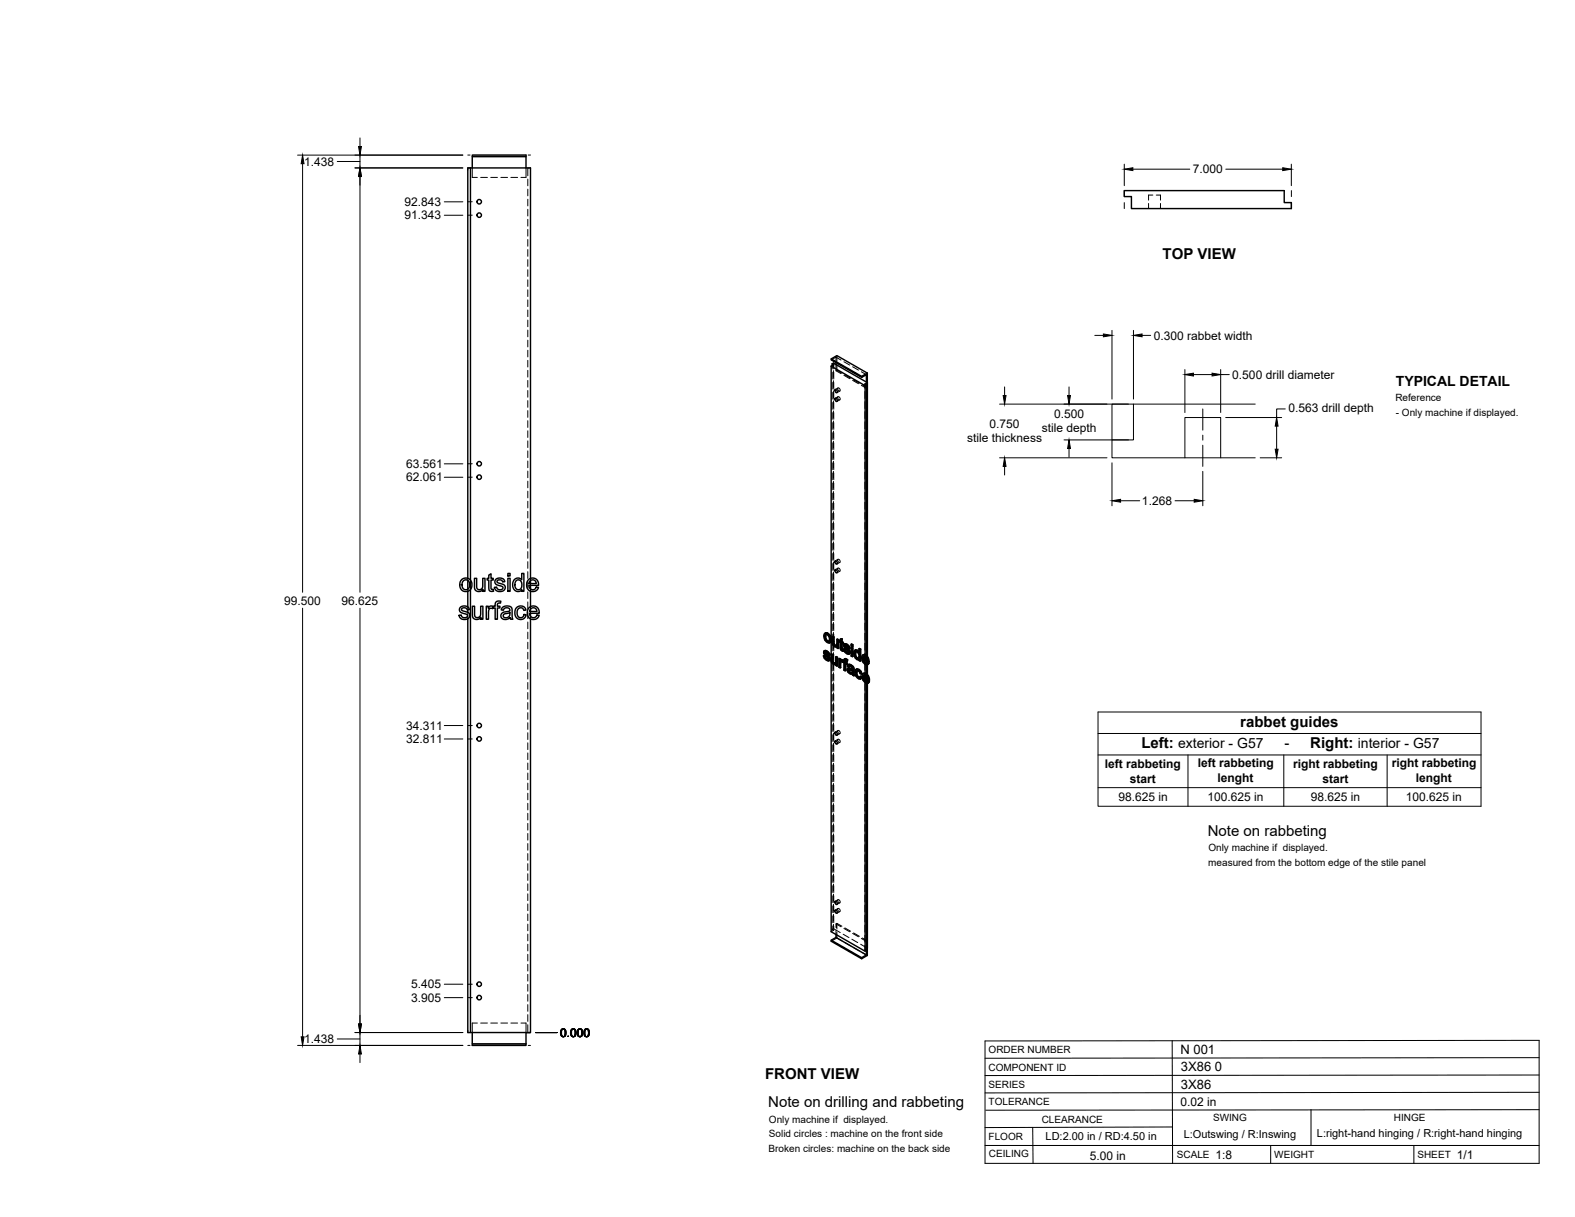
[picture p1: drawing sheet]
<svg xmlns="http://www.w3.org/2000/svg" width="559mm" height="432mm" viewBox="0 0 559 432" stroke-linecap="round" stroke-linejoin="round" font-family="sans-serif">
<!-- layer: Visible -->
<g fill="none" stroke="#000" stroke-width=".51">
<path d="M166.9 59.6v146.2M167.6 55.6v4M186.6 55.6h-19v-.6h19v4.6M398.9 67.6h56.7v4.3h2.6v2.1h-56.8v-4.3h-2.5zM294.9 129.9v96.4M294.9 129.9l12 6.9M294.9 127.3l2-1.1 10.8 6.2M295.3 129.1v.6M295.3 129.1l.5 .3-.9 .5M295.3 129.1l.4-.3 12 7M296.2 138.3l.7 .1 .1 .9-.6-.2zM296.6 128.7v.6"/>
<path d="M305.7 133.5l-10.8-6.2v.4l10.8 6.2M306.9 136.8v95.5M307.4 136.6v96M307.4 136.6l-.5 .2M307.7 132.4l-2 1.1v.4l1.7-1v2.7M307.7 132.4v3.3M307.7 135.8v97.1M307.7 135.8l-.8 .5 .5 .3M296.2 141.4l.7 .1 .1 .9-.6-.2zM296.2 199.1l.7 .1 .1 .9-.6-.2zM163.3 215.5l1.4-.5a1.58 1.58 0 0 1 1.8 1.3l-.8 .1a1.02 1.02 0 0 0-.9-.8 1.02 1.02 0 0 0-1 .8l2.1 .9a1.39 1.39 0 0 1 .6 1.7 1.39 1.39 0 0 1-1.7 .8l-.9-.1-.7-.6-.3-.8 .7-.1a1.09 1.09 0 0 0 1.1 1 1.09 1.09 0 0 0 1.1-1l-1.8-.7a1.19 1.19 0 0 1-.7-2zM163.8 205.6l1-.5a2.33 2.33 0 0 1 2.6 3 2.33 2.33 0 0 1-3.8 1.1l-.4-1.1a2.74 2.74 0 0 1 .6-2.5z"/>
<path d="M164.3 206.2l1.3-.4 .9 .7 .1 1.7-.8 .9h-1.1l-.6-.6-.2-1.4zM166 219.5v146.9h22.2v-146.8M166 205.2v-145.6h22.2v145.6M166 205.9v3.1M166 209.8v5.5M166 216.4v.9M166.9 209.2v157.2M167.6 215.1h.8v2.6a1.14 1.14 0 0 0 1.1 1.4 1.14 1.14 0 0 0 1-1.5v-2.5h.8v4.6h-.7v-.7a1.63 1.63 0 0 1-1.9 .8 1.63 1.63 0 0 1-1.1-1.8zM168.3 205.2h.8v2.6a1.14 1.14 0 0 0 1.2 1.4 1.14 1.14 0 0 0 1-1.5v-2.5h.8v4.6h-.7v-.7a1.63 1.63 0 0 1-2 .8 1.63 1.63 0 0 1-1.1-1.9zM172.5 215.1h.7v.7a1.12 1.12 0 0 1 1.8-.6l.7-.1v-.5a1.33 1.33 0 0 1 .6-1.3 1.33 1.33 0 0 1 1.4 0l-.1 .7a.71 .71 0 0 0-.8 0 .71 .71 0 0 0-.3 .7v.4h.9v.6h-.9v4h-.8v-4h-.7v-.4l-.2 .7a1.02 1.02 0 0 0-1.2 .1 1.02 1.02 0 0 0-.3 1.2v2.4h-.8zM173.4 204l.8-.4v1.6h.8v.6h-.8v3.1l.8 .2 .1 .7h-.6a1.02 1.02 0 0 1-1.1-1.4v-2.6h-.6v-.6h.6zM175.8 205.7l1.5-.6a1.58 1.58 0 0 1 1.8 1.3l-.8 .1a.99 .99 0 0 0-1-.8 .99 .99 0 0 0-.9 .8l2.6 1.1a1.59 1.59 0 0 1-.2 2 1.59 1.59 0 0 1-1.9 .3l-.9-.4-.4-.5-.2-.6 .8-.1a1.08 1.08 0 0 0 1.1 1 1.08 1.08 0 0 0 1.1-1.1l-2-.7a1.19 1.19 0 0 1-.6-1.8z"/>
<path d="M178.2 215.6l.7-.4 1-.2 1.5 .5 .5 4.2h-.8l-.1-.6a1.77 1.77 0 0 1-2 .8 1.77 1.77 0 0 1-1.3-1.7l.7-.9 1.6-.3a.68 .68 0 0 0 .9-.7 .68 .68 0 0 0-.9-.6 1.12 1.12 0 0 0-1.4 .8l-.8-.1zM178.7 218l1.4-.4a.42 .42 0 0 1 .6-.2 .42 .42 0 0 1 .2 .6v.1a1.2 1.2 0 0 1-1.1 1.1 1.2 1.2 0 0 1-1.3-.9zM180.2 205.2h.8v4.6h-.8zM180.2 203.5h.8v.8h-.8zM182.5 205.7a1.73 1.73 0 0 1 2.6 0v-2.2h.8v6.3h-.8v-.6a1.89 1.89 0 0 1-2.3 .4 1.89 1.89 0 0 1-.9-2.1zM183.1 206.1l.8-.4 .9 .5 .4 1.2-.2 1.1a1.26 1.26 0 0 1-1.7 .6 1.26 1.26 0 0 1-.6-1.6zM183.3 215.6v-.1a1.93 1.93 0 0 1 3.3 1l-.8 .1a1.29 1.29 0 0 0-1.7-.8 1.29 1.29 0 0 0-.6 1.8l.1 .8 .7 .7a1.18 1.18 0 0 0 1.6-1.1l.8 .1-.4 .9a2.06 2.06 0 0 1-2.4 .6 2.06 2.06 0 0 1-1.2-2.2l.1-1zM187.4 205.7a2.14 2.14 0 0 1 2.6-.4 2.14 2.14 0 0 1 1.1 2.4h-3.5l.2 .7a1.29 1.29 0 0 0 1.3 .9 1.29 1.29 0 0 0 1.1-1l.9 .1-.5 .9a2.33 2.33 0 0 1-3.2 0 2.33 2.33 0 0 1-.2-3.2zM187.7 215.6a2.15 2.15 0 0 1 2.5-.3 2.15 2.15 0 0 1 1.1 2.3h-3.4l.2 .8a1.29 1.29 0 0 0 1.2 .8 1.29 1.29 0 0 0 1.2-1l.8 .1-.5 .9a2.34 2.34 0 0 1-3.2-.1 2.34 2.34 0 0 1-.1-3.2zM188.1 206.1l1.2-.3a1.27 1.27 0 0 1 1 1.3h-2.6zM188.2 206v1.1M188.2 207.7v1.3"/>
<path d="M188.2 209.8v5.4M188.2 216.2v.8M188.2 217.6v1M188.3 216l.8-.4 .7 .2 .7 1.2h-2.6zM296.2 202.2l.7 .2 .1 .8-.6-.2zM292.1 232.7l.5 .2M292.5 230.9l.9 .1M292.6 232.9l.2-.2 .2 .6-.2 .1zM292.7 231.6l.4 .3M292.7 231.8l1.4 1.1M292.7 224.7h1.1zM292.7 224.7l-.4 .5v1l.9 1.6a.91 .91 0 0 0 1.4 .1"/>
<path d="M292.7 230.8l-.3 .2M292.8 226l.2 .9M292.8 233.4l.5 .5h.5M292.8 230.9l.6 .1 .5 .4M292.8 232.7h-.7l.6 1.1 .8 .6h.7M292.9 232.1l1.5 1.2M292.9 231.4v.1M292.9 231.7l-.2-.3 .6 .2 .5 .8 .4 .1M293 226.9l.2-.1 .6 .6-.3 .1zM293 233.3l.5 .4M293 230.8l-.7 .3-.1 .6 1.5 1.7v.6M293.1 225.1l-.1 .7"/>
<path d="M293.2 231.1l.5 .4 .2-.1 .4 .5M293.2 226.8l-.2-.9a.49 .49 0 0 1 0-.7 .49 .49 0 0 1 .8 .2l.4 .8 .1 .8-.2 .6-.6-.1M293.3 233.9l.4 .1M293.5 224.8l.9 .9 .2-.1 .4 1.3M293.7 231.5l.4 .5 .2-.1 .1 .5-.2 .1-.1-.5M293.8 227.4l.3 .1M293.8 224.7l.8 .9M293.8 234h-.1M293.9 233l.3 .4 .2-.1 .1 .5M294.2 233.4l.1 .6 .2-.2-.1 .4M294.3 234l-.1 .4 .2-.2-.3 .2M294.4 225.7l.3 1.4 .3-.2-.2 .9"/>
<path d="M294.7 227.1l-.1 .8 .2-.1-.4 .3M294.8 232.1l.7 .1v2.3M294.9 234.7v95.9l12 6.9 .5-.3M294.9 227.5v4.6M295.3 225.9l.6 .1v2.2M295.3 232.4v2.1h.2l.2 .4M295.3 234.6l.2 .4 .2-.1 .3 .3M295.5 235l.3 .3h.6M295.5 232.2l-.7-.1 .1 2.6 .8 1h.8M295.7 226.1v2.2l.2-.1 .2 .4M295.7 228.3l.2 .5 .2-.2 .3 .3M295.8 235.3l.4 .1"/>
<path d="M295.9 228.8l.3 .3 .6-.1-.2 .2M295.9 226l-.6-.1v2.5l.8 1.1 .9-.1M296.2 229.1l.4 .1M296.4 235.3l-.2 .1M296.5 233.1l.4 .2 .3-.1v3l-.3 .1v-3M296.5 235.7v.4l.4 .2M296.5 235.7l-.1 .1M296.9 226.8l.7 .2v3l-.3 .1v-3M297 229.4v.5l.3 .2M297 229.4l-.2 .2M297.2 233.2l-.5-.3-.2 .2v2l-.3 .3M297.6 227l-.7-.2v1.9l-.3 .5"/>
<path d="M297.6 233.7l.6 .1v.4l.3-.2M298 234v.4l.8-.3M298.1 234.9l.2 2-.2 .1v-1.6M298.1 227.3l-.3 .1v.4l.3 .1 .1 2.4 .4 .6h.7l-.1-.4h-.4M298.1 226.8l.7-.2v1.1M298.2 233.8l-.6-.1v3l.5 .3M298.3 234.1h.5l.4 .3M298.4 234.7h.1M298.6 234.2l.4 .4M298.6 226.7v1.1l.6 .1M298.6 227.8l.6 .1-.2 .5v-.4M298.6 230.2l.4 .2"/>
<path d="M298.7 230.4l.5 .1M298.8 226.6l-.7 .2v.7l-.3-.1M298.8 228.3v1.8M298.9 235l-.7-.3 .1 .6M299 228.4l-.4-.2v2l.3 .1M299 230.6l.1 .5M299 234.9l.4 .2v2.7l.4 .2M299 234.5v.4M299 234.7l-.1 .3M299 234.9l-.1 .1M299.3 230.3l.4 .2M299.6 228.5l.9 .1"/>
<path d="M299.7 233.8l1.1 .3M299.7 230.5l.2-.2 .2 .6-.2 .2zM299.8 229.2l.4 .3M299.8 229.4l1.5 1.1M299.8 235l.8 .2-.2 .5v-.4M299.9 228.4l-.4 .2M299.9 233.7l-.3 .1M299.9 231.1l.5 .4h.5M299.9 228.6h.6l.6 .4M299.9 230.3l-.4-.1a1.37 1.37 0 0 0 .8 1.6l.6 .3 .4-.1M300 229.7l1.5 1.2M300 229v.1"/>
<path d="M300 229.3l-.2-.3 .6 .2 .5 .8 .4 .1M300.1 234.4v.5M300.1 235.5v2.4l-.3 .1v-2.6l.6 .3M300.1 234l.7 .1-.3 .6v-.5M300.1 230.9l.5 .5M300.1 228.4l-.6 .2-.1 .7 1.5 1.8-.1 .5M300.3 228.7l.5 .4 .3-.1 .3 .5M300.4 233.8h-.8l-.2 1-.4-.3h.4M300.4 231.5l.4 .1M300.5 234.7l-.6-.3-.1 .6 .3-.1 .5 .3M300.8 229.1l.4 .5 .2-.1 .2 .5-.3 .1-.1-.5M300.9 237.1l.6-.1 .9 .4"/>
<path d="M300.9 231.6h-.1M301 237.9l.2 .4 .2-.1 .4 .3M301 230.6l.3 .5 .2-.2 .1 .5M301.1 237.7l.3 .5M301.1 237l-.3 .2M301.2 238.3l.3 .4h.7M301.2 236.4l.1-.1-.2 .3zM301.2 237.6l-.1 .1M301.2 235.8l.8 .1 .6 .4M301.2 237.6h.2a.76 .76 0 0 1 .9 .9l-.3 .3M301.3 237.6l-.1 .1M301.3 236.3l.9 .5a.36 .36 0 0 1 .2 .6 .36 .36 0 0 1-.6 0l-.6-.3"/>
<path d="M301.3 231.1l.1 .5 .2-.2-.1 .4M301.4 237l-.8 .3 .1 1 .9 .8h.8l.5 .7M301.4 231.6l-.1 .4 .2-.2-.3 .3M301.4 235.7l-.5 .2M301.5 238.7h.8M301.8 236.1l1.1 .6M302 229.7l.6 .2zM302 228.6l.6 .1zM302 229.7v3l.4 .3M302 228.6v.6l.4 .2M302 235.9l-.6-.2-.6 .2-.2 .4 .5 .3M302.3 236.5l.3 .4 .3-.2 .1 .5"/>
<path d="M302.6 229.9v3l-.2 .1v-3M302.6 228.7l-.2 .7v-.5M302.6 236.9l.2 .4 .2-.1 .1 2M302.8 237.3v2.1l.3-.2 .1 .5-.3 .1-.1-.4M303.4 232.1l.2 .9M303.4 230.7h.8l.5 .4M303.6 231.3l.7 .2 .4 .9v1.1l-.6 .1M303.6 231.3l-.2 .8 .2-.2 .2 1M303.6 233l.2-.1 .5 .6-.2 .1zM303.6 231.3h.1M303.7 230.6l-.4 .2M303.8 231.2l-.2 .7"/>
<path d="M303.8 238.8l.2 .9 .2-.1 .6 .6M303.9 237.5h.9l.7 .7M303.9 237.4l-.2 .1M304 239.8l.5 .6 .6-.1M304 230.8l.7 .4M304.1 237.3l-.2 .1M304.2 238l-.2 .7M304.2 230.7l-.5-.1a1.97 1.97 0 0 0 0 3.1l.6 .4 .5-.1M304.3 233.5l.3 .1M304.5 237.6l.7 .7 .3-.1 .3 .9-.2 .1-.4-.9M304.7 230.2l.7 .1v4.2l-.2 .1v-4.2M304.8 237.5h-1a2.12 2.12 0 0 0 1.5 3.4"/>
<path d="M304.8 234v.4l.4 .2M304.8 234l-.2 .1M305.2 240l.4 .3M305.4 230.3l-.7-.1v1.5l-.3-.5M305.6 239.2l-.4-.2-.5-.8-.6-.2-.3 .8 .2-.1 .2 .9M306 232.5l1.1-.1 .9 .9M306.2 239h1.1l.8 .9M306.3 239.9l1.5 .9-.6-1.2a.49 .49 0 0 0-.5-.2 .49 .49 0 0 0-.4 .5l.3-.1 1.1 .7M306.4 234.7l.6 .6 .6-.1M306.4 233.9l.2 .7M306.6 232.9l-.2 .4M306.7 239.4l-.1 .4"/>
<path d="M306.9 233l.8 1.2-1.5-.8M306.9 233a.45 .45 0 0 0-.5-.1 .45 .45 0 0 0-.2 .5l.2-.1 1.2 .7M306.9 232.5l.9 .9 .2-.1 .3 1.4M306.9 233v.6M306.9 234.2v.8M306.9 235.7v3.1M306.9 239.5v.6M307 235.3l.4 .1M307.1 239.1l.8 .9 .2-.1 .4 1.3M307.1 232.4l-.6-.2-.6 .5v1.8l.6 .9 .8 .4h.5l.5-.6M307.3 239l-.6-.2-.7 .4v1.8l.5 .8 .9 .6h.5l.6-.6M307.4 233.4v.4"/>
<path d="M307.4 234.5v.7M307.4 235.9v3.1M307.4 239.8v.5M307.5 235.3l-.1 .1M307.6 235.1l.5 .3M307.7 234.7v.3M307.8 233.4l.3 1.4 .2-.1-.2 .1M307.9 240l.4 1.3 .2-.1-.2 .1M308.1 234.9l-1.9-1.1 .2 .9 .2-.1 .6 .5M308.3 235.2l-.5 .6-.1 3.5M308.3 235.2l-.4-.3-.5 .5M296.2 259.8l.7 .2 .1 .8-.6-.2z"/>
<path d="M305.6 240.3l.2-.1-.5 .7zM305.8 240.2l-.4-.3-.4 .5h-.5M306.6 240.5l.2 .6M306.6 241.3l.5 .5h.6M306.9 240.7v.7M306.9 242.1v95.4M307.1 241.8l.4 .1M307.4 241l-.1 .7-.5-.6-.2 .2-.3-.9 2 1.1M307.4 242.4v96.4M307.6 241.9h-.1M307.7 242.4v94l-.3 .2M307.7 241.2v.5"/>
<path d="M307.8 241.6l.5 .3M308.5 241.8l-.5 .6M308.5 241.8l-.5-.3-.5 .4M296.2 262.9l.7 .2 .1 .8-.6-.1zM296.2 319.9l.7 .1 .1 .8-.6-.1zM296.2 323l.7 .1 .1 .9-.6-.2zM296.6 331.6v1l-1.7 1v.4l10.8 6.2v-.4l-10.8-6.2M296.6 332.6l10.8 6.2-1.7 1M307.7 336.4v2.6l-2 1.2M167.6 366.4v4.5h19v-.5h-19M186.6 366.4v4"/>
<circle cx="170" cy="76.3" r=".79"/>
<circle cx="170" cy="71.6" r=".79"/>
<circle cx="170" cy="164.5" r=".79"/>
<circle cx="170" cy="169.3" r=".79"/>
<circle cx="170" cy="257.4" r=".79"/>
<circle cx="170" cy="262.2" r=".79"/>
<circle cx="170" cy="354" r=".79"/>
<circle cx="170" cy="349.2" r=".79"/>
</g>
<!-- layer: Hidden -->
<g fill="none" stroke="#000" stroke-width=".35">
<path d="M167.6 59.6v3.3h1.8M186.6 59.6v3.3h-1.8M187.3 59.6v2.8M170.5 62.9h2.4M174.1 62.9h2.4M177.7 62.9h2.4M181.3 62.9h2.3M187.3 63.5v2.4M187.3 67.1v2.4M187.3 70.7v2.4M187.3 74.3v2.3M187.3 77.8v2.4"/>
<path d="M407.5 72.2v1.8M409 69.2h-1.5v1.8M410.2 69.2h1.5v1.8M411.7 72.2v1.8M187.3 81.4v2.4M187.3 85v2.4M187.3 88.5v2.4M187.3 92.1v2.4M187.3 95.7v2.4M187.3 99.3v2.3M187.3 102.8v2.4M187.3 106.4v2.4"/>
<path d="M187.3 110v2.4M187.3 113.6v2.3M187.3 117.1v2.4M187.3 120.7v2.4M187.3 124.3v2.3M187.3 127.8v2.4M187.3 131.4v2.4M187.3 135v2.4M187.3 138.6v2.3M295.3 129.7v1.2M295.3 132.1v2.4M295.3 135.7v2.3"/>
<path d="M295.3 139.2v2.4M295.7 128.8v1.5M295.7 131.5v2.4M295.7 135.1v2.4M295.7 138.7v2.4M295.8 129.4v1.5M295.8 132.1v2.4M295.8 135.7v2.3M295.8 139.2v2.4M296.6 126.7v2M296.6 129.3v2.3M296.6 126.7l-1.7 1"/>
<path d="M296.6 126.7l1.8 1.1M296.9 131.4l-.3 .2 1.8 1M296.9 126.2v2M296.9 129.4v2M296.9 131.4l1.8 1M297.3 137.7a.58 .58 0 0 1 .7 .3 .58 .58 0 0 1-.3 .7l-.4-.4zM297.3 137.6l-1 .6M298 138.7l-1.1 .6M299.4 128.4l2.1 1.1M299.4 133.2l2.1 1.2M299.7 133l2.1 1.2M302.5 130.1l2.1 1.2"/>
<path d="M302.5 135l2.1 1.1M302.8 134.8l2.1 1.2M305.6 131.9l1.8 1M305.9 136.5l1.8 1.1M306.9 136.3v1.5M306.9 139v2.4M307.4 135.6v1M307.7 135.7v1.9l-.3 .2-1.8-1.1M187.3 142.1v2.4M187.3 145.7v2.4M187.3 149.3v2.4M187.3 152.8v2.4"/>
<path d="M187.3 156.4v2.4M187.3 160v2.4M295.3 142.8v2.4M295.3 146.4v2.4M295.3 149.9v2.4M295.3 153.5v2.4M295.3 157.1v2.4M295.7 142.2v2.4M295.7 145.8v2.4M295.7 149.4v2.4M295.7 153v2.3M295.7 156.5v2.4"/>
<path d="M295.8 142.8v2.4M295.8 146.4v2.4M295.8 149.9v2.4M295.8 153.5v2.4M295.8 157.1v2.4M297.3 140.8a.58 .58 0 0 1 .7 .3 .58 .58 0 0 1-.3 .8l-.4-.5zM297.3 140.8l-1 .5M298 141.9l-1.1 .5M306.9 142.5v2.4M306.9 146.1v2.4M306.9 149.7v2.4M306.9 153.3v2.3"/>
<path d="M306.9 156.8v2.4M187.3 163.6v2.3M187.3 167.1v2.4M187.3 170.7v2.4M187.3 174.3v2.4M187.3 177.8v2.4M295.3 160.7v2.3M295.3 164.2v2.4M295.3 167.8v2.4M295.3 171.4v2.4M295.3 175v2.3M295.3 178.5v2.4"/>
<path d="M295.7 160.1v2.4M295.7 163.7v2.4M295.7 167.2v2.4M295.7 170.8v2.4M295.7 174.4v2.4M295.7 177.9v2.4M295.8 160.7v2.3M295.8 164.2v2.4M295.8 167.8v2.4M295.8 171.4v2.4M295.8 175v2.3M295.8 178.5v2.4"/>
<path d="M306.9 160.4v2.4M306.9 164v2.3M306.9 167.6v2.3M306.9 171.1v2.4M306.9 174.7v2.4M306.9 178.3v2.3M187.3 181.4v2.4M187.3 185v2.4M187.3 188.6v2.3M187.3 192.1v2.4M187.3 195.7v2.4M187.3 199.3v2.4"/>
<path d="M295.3 182.1v2.4M295.3 185.7v2.3M295.3 189.3v2.3M295.3 192.8v2.4M295.3 196.4v2.4M295.3 200v2.3M295.7 181.5v2.4M295.7 185.1v2.4M295.7 188.7v2.4M295.7 192.3v2.3M295.7 195.8v2.4M295.7 199.4v2.4"/>
<path d="M295.8 182.1v2.4M295.8 185.7v2.3M295.8 189.3v2.3M295.8 192.8v2.4M295.8 196.4v2.4M295.8 200v2.3M297.3 198.5a.56 .56 0 0 1 .7 .3 .56 .56 0 0 1-.3 .7l-.4-.4zM297.3 198.4l-1 .6M298 199.5l-1.1 .6M306.9 181.8v2.4M306.9 185.4v2.4M306.9 189v2.4"/>
<path d="M306.9 192.6v2.3M306.9 196.1v2.4M306.9 199.7v2.4M166 205.2v.7M166 209v.8M166 215.3v1.1M166 217.3v2.2M166.9 205.8v3.4M187.3 202.8v2.4M187.3 206.4v2.4M187.3 210v2.4M187.3 213.6v2.3"/>
<path d="M187.3 217.1v2.4M188.2 205.2v.8M188.2 207.1v.6M188.2 209v.8M188.2 215.2v1M188.2 217v.6M188.2 218.6v1M295.3 203.5v2.4M295.3 207.1v2.4M295.3 210.7v2.4M295.3 214.2v2.4M295.3 217.8v2.4"/>
<path d="M295.7 203v2.3M295.7 206.5v2.4M295.7 210.1v2.4M295.7 213.7v2.4M295.7 217.3v2.3M295.8 203.5v2.4M295.8 207.1v2.4M295.8 210.7v2.4M295.8 214.2v2.4M295.8 217.8v2.4M297.3 201.6a.58 .58 0 0 1 .7 .3 .58 .58 0 0 1-.3 .8l-.4-.5zM297.3 201.6l-1 .5"/>
<path d="M298 202.7l-1.1 .5M306.9 203.3v2.4M306.9 206.8v2.4M306.9 210.4v2.4M306.9 214v2.4M306.9 217.6v2.3M187.3 220.7v2.4M187.3 224.3v2.4M187.3 227.9v2.3M187.3 231.4v2.4M187.3 235v2.4M187.3 238.6v2.3"/>
<path d="M292.4 232.6l.3 .9-.2 .1M292.4 231.3l.1 .5-.2 .1M292.5 231l-.3 .4M292.5 225.6l.4 1.3-.3 .2M292.5 231.8l.3 .4-.2 .1M292.7 230.8l-.4 .3M292.7 233.5l.8 .7-.2 .1M292.8 231.4l.2-.1-.1 .1M292.8 232.2l1.1 1-.2 .2M292.9 226.9l.9 .9-.3 .2M292.9 224.6l-.6 1.1M292.9 231.3l-.2 .1"/>
<path d="M293 231.3l.4 .1-.2 .1M293.1 225.1l-.1 .1M293.2 225.1h.6l-.3 .1M293.4 231.4l.4 .4-.2 .1M293.5 234.2l.5 .2-.2 .1M293.8 225.1l.5 .6-.2 .1M293.8 227.8l.6 .2-.2 .1M293.8 231.8l.2 .4-.2 .2M293.9 233.8l-.1 .1M293.9 233.3l.2 .3-.2 .1M293.9 233.8l-.1 .2M294 232.2l.4 .2"/>
<path d="M294.1 233.6l-.2 .2M294.3 234.3l-.3 .1M294.3 227.4l-.2 .1M294.3 225.7l.2 .9-.2 .2M294.5 226.7l-.4 .9M294.6 227.9l-.2 .1M294.9 226.3v1.2M294.9 232.1v2.6M295 232l.1 2.3-.2 .2M295.1 234.3l.1 .5-.2 .1M295.2 234.8l.3 .4-.2 .2M295.3 221.4v2.4"/>
<path d="M295.3 225v2.4M295.3 228.5v2.4M295.3 232.1v2.4M295.3 235.7v2.4M295.3 239.2v2.4M295.5 225.7v2.4l-.2 .1M295.5 228.1l.1 .5-.2 .1M295.5 235.2l.4 .4-.2 .1M295.6 228.6l.3 .4-.2 .1M295.7 220.8v2.4M295.7 224.4v2.4M295.7 228v2.4"/>
<path d="M295.7 231.5v2.4M295.7 235.1v2.4M295.7 238.7v2.4M295.8 221.4v2.4M295.8 225v2.4M295.8 228.5v2.4M295.8 232.1v2.4M295.8 235.7v2.4M295.8 239.2v2.4M295.9 229l.5 .3-.3 .2M295.9 235.6l.9-.1-.2 .1M296.4 229.3h.8l-.2 .1"/>
<path d="M296.4 235.3h.1M296.5 235.2l-.2 .2M296.7 235.1l-.3 .2M296.7 232.9v2l-.3 .3M296.8 235.5l-.3 .6M296.8 236l.4 .2M296.8 229h.1M296.9 229l-.2 .1M297.1 228.9l-.3 .1M297.1 226.7v1.8l-.3 .5M297.2 229.3l-.2 .6M297.2 229.7l.4 .3"/>
<path d="M297.9 233.6v3l-.3 .1M297.9 236.6l.4 .3M298 227.6l.3 .2-.2 .1M298 227.2l-.2 .6M298.1 227.3l.2 .1M298.2 234.2v.1M298.3 227.8l.1 2.4-.2 .1M298.3 226.7l-.2 .8M298.4 230.2l.2 .3-.2 .1M298.4 234.1l-.4 .3M298.5 234.6l-.1 .1M298.5 234.5l.3 .1-.2 .1"/>
<path d="M298.6 228.2l.2-.2v.3M298.6 230.5l.4 .3-.3 .1M298.8 234.6l.3 .3M298.8 228l.4 .3M299 230.8l.3 .1M299 234.7l.2-.1-.1 .3M299.2 234.4v.1M299.2 234.8l.4 .2-.2 .1M299.2 234.6l-.1 .3M299.2 234.4l-.2 .2M299.4 234.5l.2 .1M299.5 230.2l.3 .9-.2 .1"/>
<path d="M299.6 228.9l.1 .5-.3 .1M299.6 235v2.6l-.2 .2M299.6 228.6l-.3 .4M299.6 237.6l.5 .3M299.7 229.4l.3 .4-.3 .1M299.7 233.9l-.1 .7-.2 .2M299.8 228.5l-.4 .2M299.8 233.7l-.4 .3M299.8 231.1l.8 .7-.2 .1M299.8 235.4l.3-.1v.2M299.9 234.4h.2M300 229.8l1.1 1.1-.3 .1"/>
<path d="M300.1 228.9l-.1 .1M300.1 235.3l.5 .3M300.1 228.9l.4 .1-.2 .2M300.1 234.3h.3l-.2 .2M300.4 234.3l.3 .2M300.5 229l.4 .4-.2 .1M300.6 231.8l.6 .2-.3 .1M300.8 237.5l.2 .8-.2 .1M300.8 236.2l.5 .3M300.9 237.2l-.4 .4M300.9 231.5h.2M300.9 229.4l.2 .4-.2 .2"/>
<path d="M301 237l-.4 .3M301 238.3l.7 .6-.3 .1M301 235.8l-.4 .5M301.1 230.9l.1 .3-.2 .2M301.1 231.5l-.2 .1 .2-.1M301.1 235.7l-.3 .2M301.1 229.8l.5 .2M301.2 231.2l-.1 .3M301.3 237.6h.1M301.3 237.5l-.2 .1M301.3 236.3h.1M301.4 231.9l-.2 .1"/>
<path d="M301.5 237.5l1.1 .3-.2 .2M301.5 236.2l.5 .1-.3 .2M301.7 238.9l.5 .2-.3 .1M302 236.3l.5 .5-.3 .1M302.2 239.1l.4-.1-.2 .1M302.2 229.6v3l-.2 .1M302.2 228.5l-.2 .7M302.2 232.6l.4 .3M302.2 229l.4 .3M302.4 237.4h.2M302.4 238.6l-.2 .1M302.5 236.8l.1 .5-.2 .1"/>
<path d="M302.5 238.5l-.2 .2M302.6 237.8l-.3 .8M302.6 237.3l-.2 .3M302.6 239l.1 .4-.2 .1M302.7 239.4l.5 .3M303.1 231.7l.2 .9-.2 .1M303.3 230.9l-.4 .9M303.3 232.6l.4 .7-.2 .2M303.5 230.7l-.5 .4M303.6 238.4l.3 1.4-.2 .1M303.7 233.3l.5 .6-.2 .1M303.7 237.6l-.3 .9"/>
<path d="M303.8 231.2h.5l-.2 .1M303.8 231.2l-.2 .1M303.8 231.2h.1M303.9 239.8l.9 .8-.3 .2M303.9 237.4l-.4 .4M304.2 238h-.2M304.2 237.9h.6l-.2 .2M304.2 233.9l.8-.1-.2 .2M304.3 231.2l.4 .4-.1 .3M304.7 231.2l.2 .3M304.8 237.9l.4 .4-.3 .1M304.8 233.5l-.2 .1"/>
<path d="M304.8 231.8l.2 1-.2 .1M304.9 230.1v1.4l-.2 .2M305 232.8l-.4 .8M305 233.8l-.2 .6M305 234.2l.4 .3M305.2 238.3l.2 .6-.2 .1M305.4 238.9l.4 .2M305.4 239.9l-.4 .5M305.9 233.3l.4 1.3-.3 .2M306.1 239.9l.3 1.3-.2 .1M306.2 233.8l.2-.1v.2M306.3 234.6l.9 1-.2 .1"/>
<path d="M306.3 232.3l-.6 1.1M306.4 233.7l1.9 1.1M306.4 238.9l-.5 1.1M306.6 232.9h-.2M306.6 232.8h.6l-.3 .2M306.7 239.4l-.1 .1M306.8 239.3l.5 .1-.2 .1M306.9 221.1v2.4M306.9 224.7v2.4M306.9 228.3v2.4M306.9 231.8v2.4M306.9 235v2.8"/>
<path d="M306.9 238.8v3.3M307.2 232.8l.5 .6-.2 .2M307.2 235.6l.7 .1-.2 .2M307.3 239.4l.5 .6-.2 .1M307.4 232.6v.8M307.4 233.8v.7M307.4 235.2v.7M307.4 239v.8M307.6 235.2h.1M307.6 235.2l-.1 .1M307.6 234l.3 .1M307.7 235.2l-.3 .1"/>
<path d="M307.7 233.4l.2 .7-.2 .1M307.7 232.9v1.8M307.7 235v.8M307.7 239.3v1.9M307.8 240l.2 .7-.2 .1M307.9 234.9l-.3 .3M308 235.7h-.1M187.3 242.1v2.4M187.3 245.7v2.4M187.3 249.3v2.4M187.3 252.9v2.3M187.3 256.4v2.4"/>
<path d="M187.3 260v2.4M295.3 242.8v2.4M295.3 246.4v2.4M295.3 250v2.3M295.3 253.5v2.4M295.3 257.1v2.4M295.7 242.3v2.3M295.7 245.8v2.4M295.7 249.4v2.4M295.7 253v2.4M295.7 256.5v2.4M295.8 242.8v2.4"/>
<path d="M295.8 246.4v2.4M295.8 250v2.3M295.8 253.5v2.4M295.8 257.1v2.4M297.3 259.2a.56 .56 0 0 1 .7 .4 .56 .56 0 0 1-.3 .7l-.4-.5zM297.3 259.2l-1 .6M304.8 240.6l.7 .2M305.2 240.3h-.1M306.3 240.4l.2-.2 .1 .3M306.4 241.2l.9 .9-.2 .2M306.5 240.2l2 1.1M306.9 242.5v2.4"/>
<path d="M306.9 246.1v2.4M306.9 249.7v2.4M306.9 253.3v2.4M306.9 256.9v2.3M307.3 242.1l.8 .2-.3 .1M307.4 240.3v.7M307.4 241.7v.7M307.7 240.5l.3 .2M307.7 241.8h.1M307.7 241.8l-.1 .1M307.7 241.7v.7M308 241.5l-.3 .3"/>
<path d="M308.2 242.2l-.1 .1M187.3 263.6v2.4M187.3 267.1v2.4M187.3 270.7v2.4M187.3 274.3v2.4M187.3 277.9v2.3M295.3 260.7v2.4M295.3 264.3v2.3M295.3 267.8v2.4M295.3 271.4v2.4M295.3 275v2.3M295.3 278.6v2.3"/>
<path d="M295.7 260.1v2.4M295.7 263.7v2.4M295.7 267.3v2.3M295.7 270.8v2.4M295.7 274.4v2.4M295.7 278v2.4M295.8 260.7v2.4M295.8 264.3v2.3M295.8 267.8v2.4M295.8 271.4v2.4M295.8 275v2.3M295.8 278.6v2.3"/>
<path d="M297.3 262.4a.56 .56 0 0 1 .7 .3 .56 .56 0 0 1-.3 .7l-.4-.5zM297.3 262.3l-1 .6M298 263.4l-1.1 .6M298 260.3l-1.1 .6M306.9 260.4v2.4M306.9 264v2.4M306.9 267.6v2.3M306.9 271.1v2.4M306.9 274.7v2.4M306.9 278.3v2.4M187.3 281.4v2.4M187.3 285v2.4"/>
<path d="M187.3 288.6v2.4M187.3 292.1v2.4M187.3 295.7v2.4M187.3 299.3v2.4M295.3 282.1v2.4M295.3 285.7v2.4M295.3 289.3v2.3M295.3 292.8v2.4M295.3 296.4v2.4M295.3 300v2.4M295.7 281.6v2.3M295.7 285.1v2.4"/>
<path d="M295.7 288.7v2.4M295.7 292.3v2.3M295.7 295.8v2.4M295.7 299.4v2.4M295.8 282.1v2.4M295.8 285.7v2.4M295.8 289.3v2.3M295.8 292.8v2.4M295.8 296.4v2.4M295.8 300v2.4M306.9 281.9v2.3M306.9 285.4v2.4"/>
<path d="M306.9 289v2.4M306.9 292.6v2.4M306.9 296.1v2.4M306.9 299.7v2.4M187.3 302.9v2.3M187.3 306.4v2.4M187.3 310v2.4M187.3 313.6v2.4M187.3 317.1v2.4M295.3 303.6v2.3M295.3 307.1v2.4M295.3 310.7v2.4"/>
<path d="M295.3 314.3v2.4M295.3 317.8v2.4M295.7 303v2.4M295.7 306.6v2.3M295.7 310.1v2.4M295.7 313.7v2.4M295.7 317.3v2.4M295.8 303.6v2.3M295.8 307.1v2.4M295.8 310.7v2.4M295.8 314.3v2.4M295.8 317.8v2.4"/>
<path d="M297.3 319.2a.59 .59 0 0 1 .7 .4 .59 .59 0 0 1-.3 .7l-.5-.6zM297.3 319.2l-1 .6M306.9 303.3v2.4M306.9 306.9v2.3M306.9 310.4v2.4M306.9 314v2.4M306.9 317.6v2.4M187.3 320.7v2.4M187.3 324.3v2.4M187.3 327.9v2.3M187.3 331.4v2.4M187.3 335v2.4"/>
<path d="M187.3 338.6v2.4M295.3 321.4v2.4M295.3 325v2.4M295.3 328.5v1.3M295.7 329.5l-.4 .3 .5 .3-.9 .5M295.7 329.5l2.4 1.4M295.7 320.8v2.4M295.7 324.4v2.4M295.7 328v1.5M295.8 321.4v2.4M295.8 325v2.4M295.8 328.5v1.6"/>
<path d="M296.6 329.1v-1.3l.3-.2v2M296.6 330.3v1.3M296.6 327.8l1.8 1M296.9 332.8l-2 1.2M296.9 330.8v2M296.9 327.6l1.8 1M296.9 332.8l1.8 1M297.3 322.4a.56 .56 0 0 1 .7 .3 .56 .56 0 0 1-.3 .7l-.4-.5zM297.3 322.3l-1 .6M298 323.4l-1.1 .6M298 320.3l-1.1 .6M299.1 331.5l2.1 1.2"/>
<path d="M299.4 329.4l2.1 1.2M299.7 329.2l2.1 1.2M299.7 334.4l2.1 1.2M302.2 333.2l2.1 1.2M302.5 331.2l2.1 1.2M302.8 331l2.1 1.2M302.8 336.2l2.1 1.2M305.4 335l2.3 1.4M305.6 333l1.8 1 .3-.2M305.9 332.8l1.8 1M305.9 338l1.8 1M306.9 335.4v1.5l.5 .3"/>
<path d="M306.9 321.1v2.4M306.9 324.7v2.4M306.9 328.3v2.4M306.9 331.9v2.3M307.4 336.6l-.5 .3M307.7 333.8v2.6M187.3 342.2v2.3M187.3 345.7v2.4M187.3 349.3v2.4M187.3 352.9v2.3M187.3 356.4v2.4M169.4 363h-1.8v3.4"/>
<path d="M170.5 363h2.4M174.1 363h2.4M177.7 363h2.4M181.3 363h2.3M184.8 363h1.8v3.4M187.3 360v2.4M187.3 363.6v2.8"/>
</g>
<!-- layer: Reference -->
<g fill="none" stroke="#000" stroke-width=".35">
<path d="M166 55h.8M166.8 59.6h-.8v.8M187.4 59.6h.8v.8M187.4 55h.8M166 71.6h1.6M166 76.3h1.6M398.9 67.6v2.1M398.9 71.9v2.1M458.2 67.6v2.1M458.2 71.9v2.1M402.1 143.4v12.7h-7.6M445.3 143.4h-50.8v19h50.8"/>
<path d="M166 164.5h1.6M166 169.3h1.6M420.4 162.4v-14.3h12.7v14.3M166 257.4h1.6M166 262.2h1.6M166 349.2h1.6M166 354h1.6M166 365.6v.8h.8M166 370.9h.8M186.6 366.4h1.6zM187.4 370.9h.8M188.2 365.6v.8h-.8"/>
</g>
<!-- layer: Hidden Narrow -->
<path d="M293.5 232.8l-.2 .2M295 233.8l-.2 .2M295.5 227.6l-.2 .1M296.7 234.6l-.2 .1M297.1 228.3l-.2 .2M298.3 229.5l-.2 .2M299.6 234.3l-.2 .1M300.6 230.4l-.2 .2M301.9 237.6l-.3 .1M302.6 238l-.2 .1" fill="none" stroke="#000" stroke-width=".35"/>
<!-- layer: Visible Narrow -->
<path d="M293.5 232.3l-.2 .1M295.5 233.9l-.2 .1M295.9 227.7l-.2 .1M298.8 229.8l-.2 .1M300.1 234.6l-.3 .1M300.6 229.9l-.2 .1M301.8 237.2l-.2 .1M303 237.6l-.2 .2M303 238.3l-.2 .2" fill="none" stroke="#000" stroke-width=".35"/>
<!-- layer: Titleblock -->
<path d="M349.5 369.3l196.6-.2v43.7h-196.6zM415.9 369.3l.1 43.5M546.1 375.3l-196.6 .2M416 399.9l-66.5 .2M465.1 393.7v12.7M546.1 393.7l-196.3 .2M546.1 387.6l-196.6 .2M546.1 381.4l-196.6 .2M349.5 406.4h196.6M366.4 400l.1 12.8M450.8 406.4v6.4M501.6 406.4v6.4" fill="none" stroke="#000" stroke-width=".36"/>
<!-- layer: Custom Tables -->
<path d="M389.6 252.6h135.9v33.5h-135.9zM389.6 260.2h135.9M389.6 267.9h135.9M389.6 279.5h135.9M421.5 267.9v18.2M455.5 267.9v18.2M492.1 267.9v18.2" fill="none" stroke="#000" stroke-width=".35"/>
<!-- layer: FD_Dimensions -->
<g fill="none" stroke="#000" stroke-width=".35">
<path d="M105.6 55h58.6M107.4 58.1v152M119.7 57.3h8M125.9 59.6h38.3M127.7 48.9v3.1M127.7 55v4.6M398.9 58.3v7.6M458.2 58.3v7.6M127.7 62.6v147.5M157.6 71.6h6.6M157.6 76.4h6.6M401.9 60h20.2"/>
<path d="M434.9 60h20.2M388.4 119h3.1M394.5 117.2v24.4M402.1 117.2v24.4M405.2 119h3M356.4 137.3v3M379.3 137.3v3M420.4 131.1v15.3M423.4 132.9h6.6M433.1 131.1v15.3M433.1 132.9h3M354.6 143.4h45.8"/>
<path d="M377.5 156.1h22.9M379.3 159.1v3.1M434.9 148.1h19.8M452.9 151.2v8.2M456 145.1h-3.1v3M157.6 164.6h6.6M157.6 169.3h6.6M354.6 162.4h38.1M356.4 165.5v3M394.5 164.2v15.3M397.6 177.7h6.8M416.9 177.7h6.8"/>
<path d="M426.7 167.3v12.2M447.1 162.4h7.6M107.4 215.8v152.1M127.7 215.8v147.5M157.6 257.4h6.6M157.6 262.2h6.6M157.6 349.2h6.6M157.6 354h6.6M105.6 370.9h58.6M119.7 368.6h8M125.9 366.4h38.3M127.7 366.4v4.5"/>
<path d="M127.7 374v3M190 366.4h7.7"/>
</g>
<g fill="#000" stroke="#000" stroke-width=".35">
<path d="M107.4 55l.5 3.1h-1.1zM127.2 52h1l-.5 3zM398.9 60l3-.5v1zM455.1 59.5l3.1 .5-3.1 .5zM127.7 59.6l.5 3h-1zM391.5 118.5l3 .5-3 .5zM402.1 119l3.1-.5v1zM420.4 132.9l3-.5v1zM430 132.4l3.1 .5-3.1 .5zM355.9 140.3h1l-.5 3.1zM379.3 156.1l.5 3h-1zM378.8 140.3h1l-.5 3.1z"/>
<path d="M452.4 159.4h1.1l-.6 3zM452.9 148.1l.6 3.1h-1.1zM356.4 162.4l.5 3.1h-1zM394.5 177.7l3.1-.5v1zM423.7 177.2l3 .5-3 .5zM106.8 367.9h1.1l-.5 3zM127.2 363.3h1l-.5 3.1zM127.7 370.9l.5 3.1h-1z"/>
</g>
<!-- layer: Smart Centers -->
<path d="M426.7 145.1v7.5M426.7 154.4v1.8M426.7 158v7.5" fill="none" stroke="#000" stroke-width=".35"/>
<g font-size="5.3">
<text x="412.5" y="92">TOP VIEW</text>
<text x="440" y="257.8">rabbet guides</text>
<text x="405" y="265.4">Left: exterior - G57</text>
<text x="455.7" y="265.4">-</text>
<text x="464.9" y="265.4">Right: interior - G57</text>
<text x="428.5" y="296.6">Note on rabbeting</text>
<text x="271.4" y="382.7">FRONT VIEW</text>
<text x="272.6" y="392.9">Note on drilling and rabbeting</text>
</g>
<text font-size="5" x="495.2" y="136.9">TYPICAL DETAIL</text>
<g font-size="4.6">
<text x="418.8" y="373.8">N 001</text>
<text x="419" y="380.1">3X86 0</text>
<text x="419" y="386.2">3X86</text>
</g>
<g font-size="4.3">
<text x="107.9" y="58.8">1.438</text>
<text x="423.2" y="61.5">7.000</text>
<text x="143.5" y="73.1">92.843</text>
<text x="143.5" y="77.9">91.343</text>
<text x="409.3" y="120.5">0.300 rabbet width</text>
<text x="437.2" y="134.4">0.500 drill diameter</text>
<text x="374" y="148.3">0.500</text>
<text x="457.1" y="146.2">0.563 drill depth</text>
<text x="351.1" y="151.8">0.750</text>
<text x="369.7" y="153.4">stile depth</text>
<text x="343.2" y="157">stile thickness</text>
<text x="144.1" y="166.1">63.561</text>
<text x="144.1" y="170.8">62.061</text>
<text x="405.2" y="179.2">1.268</text>
<text x="100.9" y="214.5">99.500</text>
<text x="121.2" y="214.5">96.625</text>
<text x="144.1" y="258.9">34.311</text>
<text x="144.1" y="263.7">32.811</text>
<text x="392" y="272.6">left rabbeting</text>
<text x="425" y="272.2">left rabbeting</text>
<text x="458.8" y="272.6">right rabbeting</text>
<text x="493.8" y="272.2">right rabbeting</text>
<text x="400.9" y="277.7">start</text>
<text x="432" y="277.3">lenght</text>
<text x="469.2" y="277.7">start</text>
<text x="502.3" y="277.3">lenght</text>
<text x="396.8" y="284.3">98.625 in</text>
<text x="428.5" y="284.3">100.625 in</text>
<text x="465.1" y="284.3">98.625 in</text>
<text x="498.8" y="284.3">100.625 in</text>
<text x="145.9" y="350.7">5.405</text>
<text x="145.9" y="355.5">3.905</text>
<text x="107.9" y="370.1">1.438</text>
<text x="198.8" y="367.9">0.000</text>
<text x="418.8" y="392.4">0.02 in</text>
<text x="386.7" y="411.6">5.00 in</text>
<text x="431.3" y="411.1">1:8</text>
<text x="516.9" y="411.1">1/1</text>
</g>
<g font-size="3.9">
<text x="371" y="404.5">LD:2.00 in / RD:4.50 in</text>
<text x="420" y="403.6">L:Outswing / R:Inswing</text>
<text x="467.2" y="403.6">L:right-hand hinging / R:right-hand hinging</text>
</g>
<g font-size="3.5">
<text x="495.1" y="142.4">Reference</text>
<text x="495.2" y="147.5">- Only machine if displayed.</text>
<text x="428.7" y="302.1">Only machine if displayed.</text>
<text x="428.7" y="307.2">measured from the bottom edge of the stile panel</text>
<text x="350.8" y="373.6">ORDER NUMBER</text>
<text x="350.8" y="379.9">COMPONENT ID</text>
<text x="350.8" y="386.1">SERIES</text>
<text x="350.8" y="392.2">TOLERANCE</text>
<text x="272.8" y="398.4">Only machine if displayed.</text>
<text x="369.6" y="398.4">CLEARANCE</text>
<text x="430.4" y="397.8">SWING</text>
<text x="494.5" y="397.6">HINGE</text>
<text x="272.8" y="403.5">Solid circles : machine on the front side</text>
<text x="350.8" y="404.5">FLOOR</text>
<text x="272.7" y="408.6">Broken circles: machine on the back side</text>
<text x="350.8" y="410.5">CEILING</text>
<text x="417.5" y="410.9">SCALE</text>
<text x="452.1" y="410.9">WEIGHT</text>
<text x="502.9" y="410.9">SHEET</text>
</g>
</svg>
